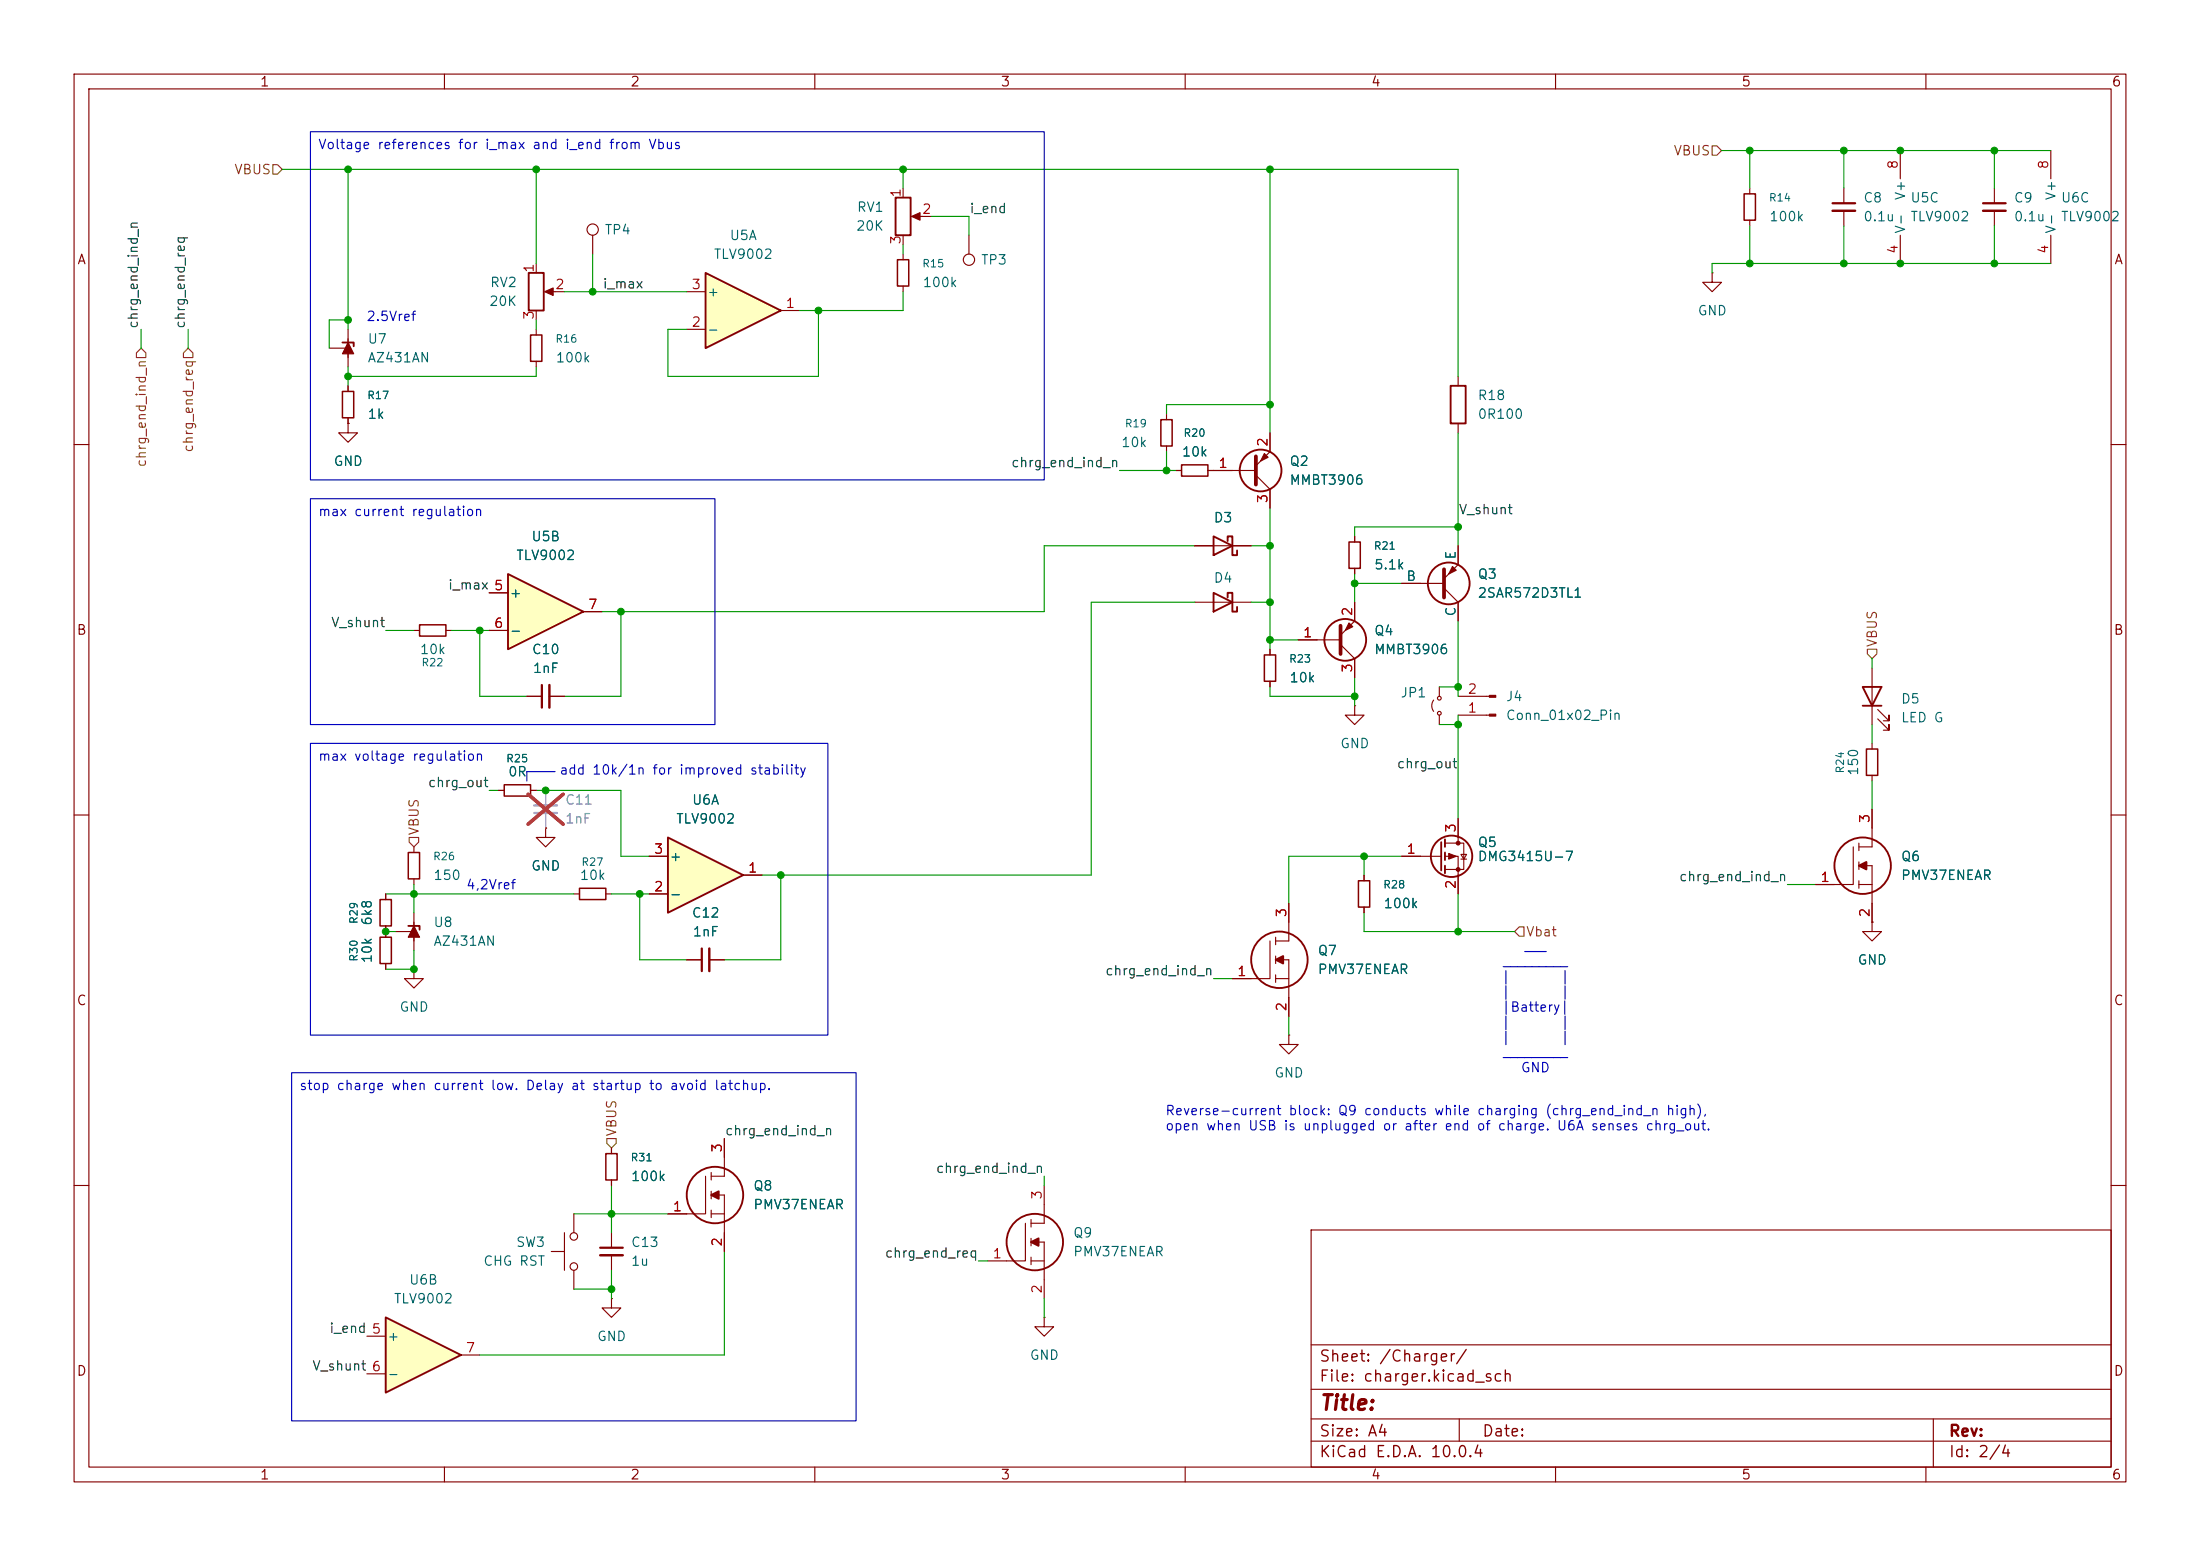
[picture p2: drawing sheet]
<svg xmlns="http://www.w3.org/2000/svg" width="297mm" height="210mm" viewBox="0 0 297 210" stroke-linecap="round" stroke-linejoin="round" font-family="sans-serif">
<g fill="none" stroke="#840000" stroke-width=".15">
<path d="M10 10h277v190h-277zM12 12h273v186h-273zM60 10v2M110 10v2M160 10v2M210 10v2M260 10v2M10 60h2M285 60h2M10 110h2M285 110h2M10 160h2"/>
<path d="M177 166h108v32h-108zM285 160h2M60 198v2M110 198v2M160 198v2M177 194.5h108M177 191.5h108M177 187.5h108M177 181.5h108M197 191.5v3M210 198v2M260 198v2"/>
<path d="M261 191.5v6.5"/>
</g>
<path d="M90.2 113l10.1 5.1-10.1 5.1z" fill="#ffffc2"/>
<g fill="none" stroke="#840000" stroke-width=".25">
<path d="M71.4 36.8h2v5.1h-2zM46.2 46.2h1.6v.5M195.8 52.1h2.1v5.1h-2.1zM163.8 72.4l2.6 1.3-2.6 1.2zM165.7 73v-.6h.7v2.5h.6v-.6M163.8 80l2.6 1.3-2.6 1.3zM165.7 80.6v-.6h.7v2.6h.6v-.7M251.5 92.7h2.5l-1.3 2.6zM251.5 95.3h2.5M90.2 113l10.1 5.1-10.1 5.1zM194.6 113.7v3.8M195.1 113.3v1"/>
<path d="M195.1 115.1v1M195.1 116.8v1.1"/>
<circle cx="170.2" cy="63.5" r="2.82"/>
<circle cx="195.6" cy="78.7" r="2.82"/>
<circle cx="181.6" cy="86.4" r="2.82"/>
<circle cx="196" cy="115.6" r="2.79"/>
<circle cx="251.5" cy="116.8" r="3.8"/>
<circle cx="172.7" cy="129.5" r="3.8"/>
<circle cx="139.7" cy="167.6" r="3.8"/>
</g>
<g fill="none" stroke="#840000" stroke-width=".15">
<path d="M72.4 35.6v1.2M73.9 39.4h2.3M80 31.8v2.5M121.9 34.3v.8M121.9 38.6v.8M130.8 31.8v2.5M231.1 36.8v1.3h1.3l-1.3 1.3-1.2-1.3h1.2M231.1 36.8h.1M236.2 25.4v.8M236.2 29.7v.8M248.9 25.4v2M248.9 28.4v2.1"/>
<path d="M256.5 20.3v3.8M256.5 31.8v3.8M269.2 25.4v2M269.2 28.4v2.1M276.9 20.3v3.8M276.9 31.8v3.8M44.4 47h2.6M47 57.2v1.2h1.3l-1.3 1.3-1.3-1.3h1.3M47 57.2h.1M47 45.7v2.6M47 44.5v5M47 52.1v.7"/>
<path d="M47 56.4v.8M72.4 41.9v1.3M72.4 44.5v.7M72.4 48.8v.7M157.5 55.9v.7M171.4 58.4v2.6l-1.9 1.9M196.8 50.8v1.3M196.8 57.2v1.2M157.5 60.2v.8M158.7 63.5h.8M161.3 73.7h7.6M163.1 63.5h6.4"/>
<path d="M169.5 64.1l1.9 1.9v2.6M182.9 72.4v.8M182.9 76.7v.8M189.2 78.7h5.7M194.9 79.4l1.9 1.9v2.5M196.8 73.7v2.5l-1.9 1.9M161.3 81.3h7.6M171.4 87.6v.8M171.4 91.9v.8M175.3 86.4h5.7M181 87l1.9 1.9v2.5M182.9 95.3v1.2h1.2l-1.2 1.3-1.3-1.3h1.3"/>
<path d="M182.9 95.3h.1M182.9 81.3v2.5l-1.9 1.9M193.5 94.5l-.2 .7 .1 .4 .1 .4M194.3 92.7v1.3M194.3 96.5v1.3M196.8 96.5h4.3M196.8 94h4.3M252.7 90.2v7.6M253.5 97l1.5 1.6v-.8v.8h-.7M253.5 95.8l1.5 1.5v-.8v.8h-.7M67.3 106.7h.8M71.6 106.7h.8"/>
<path d="M73.7 111.8v1.2h1.2l-1.2 1.3-1.3-1.3h1.3M73.7 111.8h.1M87.6 115.6h2.6M100.3 118.1h2.6M184.1 118.1v.8M189.2 115.6h5.4M195.1 113.8h2.5v3.5h-2.5M195.1 115.6h1.7v5.1M196.8 110.5v3.3M197.2 115.3h.8l-.4 .7zM197.2 116h.8M250.2 114.3v5.1h-5.1"/>
<path d="M251 116.8h1.7v7.7M251 113.8v1M251 116.3v1M251 118.9v1M251 119.4h1.7M252.7 100.3v.8M252.7 104.6v.8M252.7 109.2v5.1h-1.7M87.6 120.7h2.6M171.4 127v5.1h-5M172.2 126.5v1M172.2 129v1"/>
<path d="M172.2 131.6v1M172.2 132.1h1.8M172.2 129.5h1.8v7.7M174 139.7v1.3h1.3l-1.3 1.2-1.3-1.2h1.3M174 139.7h.1M174 121.9v5.1h-1.8M184.1 122.4v.8M252.7 124.5v1.2h1.3l-1.3 1.3-1.2-1.3h1.2M252.7 124.5h.1M138.4 165.1v5.1h-5.1M139.2 164.6v1M139.2 167.1v1"/>
<path d="M139.2 169.7v1M139.2 170.2h1.8M139.2 167.6h1.8v7.7M141 177.8v1.3h1.2l-1.2 1.2-1.3-1.2h1.3M141 177.8h.1M141 160v5.1h-1.8"/>
<circle cx="80" cy="31" r=".76"/>
<circle cx="130.8" cy="35.1" r=".76"/>
<circle cx="194.3" cy="94.2" r=".25"/>
<circle cx="194.3" cy="96.3" r=".25"/>
</g>
<path d="M247.4 27.4h3M267.7 27.4h3.1" fill="none" stroke="#840000" stroke-width=".3"/>
<path d="M247.4 28.4h3M267.7 28.4h3.1" fill="none" stroke="#840000" stroke-width=".33"/>
<g fill="#840000" stroke="#840000" stroke-width=".15">
<path d="M47 46.2l.8 1.6h-1.6z"/>
<path d="M170.7 61.2l.5 .5-1 .5z"/>
<path d="M73.5 39.4l1.2-.5v1z"/>
<path d="M201.1 96.4h.8v.2h-.8z"/>
<path d="M201.1 93.9h.8v.2h-.8z"/>
<path d="M182.1 84.1l.5 .5-1 .5z"/>
<path d="M196.1 76.5l.5 .5-1 .5z"/>
<path d="M195.6 115.2l1 .4-1 .4z"/>
<circle cx="196.8" cy="113.8" r=".25"/>
<circle cx="196.8" cy="117.3" r=".25"/>
</g>
<g fill="#840000" stroke="#840000" stroke-width=".25">
<path d="M139.2 167.6l1-.5v1z"/>
<path d="M251 116.8l1-.5v1z"/>
<path d="M172.2 129.5l1-.5v1z"/>
</g>
<path d="M121.2 35.1h1.5v3.5h-1.5zM235.5 26.2h1.5v3.5h-1.5zM46.2 52.8h1.6v3.6h-1.6zM71.6 45.2h1.6v3.6h-1.6zM156.7 56.6h1.5v3.6h-1.5zM159.5 62.7h3.6v1.6h-3.6zM182.1 73.2h1.5v3.5h-1.5zM170.7 88.4h1.5v3.5h-1.5zM68.1 105.9h3.5v1.5h-3.5zM183.4 118.9h1.5v3.5h-1.5zM252 101.1h1.5v3.5h-1.5z" fill="none" stroke="#840000" stroke-width=".2"/>
<path d="M169.5 61.6v3.8M194.9 76.8v3.8M181 84.5v3.8" fill="none" stroke="#840000" stroke-width=".51"/>
<path d="M68.6 77.5l10.1 5.1-10.1 5z" fill="#ffffc2"/>
<path d="M120.9 26.7h2v5.1h-2zM68.6 77.5l10.1 5.1-10.1 5zM55.1 125h1.5v.5" fill="none" stroke="#840000" stroke-width=".25"/>
<g fill="none" stroke="#840000" stroke-width=".15">
<path d="M121.9 25.4v1.3M121.9 31.8v1.2M123.4 29.2h2.3M55.9 85.1h.7M60.2 85.1h.8M66 80h2.6M66 85.1h2.6M71.1 94h2.1M74.2 94h2M78.7 82.6h2.6M55.9 114.3v.8M55.9 118.6v.8"/>
<path d="M53.3 125.7h2.6M55.9 124.5v2.5M55.9 123.2v5.1"/>
</g>
<path d="M73.2 92.5v3" fill="none" stroke="#840000" stroke-width=".3"/>
<path d="M74.2 92.5v3" fill="none" stroke="#840000" stroke-width=".33"/>
<path d="M72.1 109.7h3.1" fill="none" stroke="#a1a1a1" stroke-width=".3"/>
<path d="M72.1 108.7h3.1" fill="none" stroke="#a1a1a1" stroke-width=".33"/>
<path d="M73.7 106.7v2M73.7 109.7v2.1" fill="none" stroke="#a1a1a1" stroke-width=".15"/>
<path d="M71.3 107.2l4.7 4M76 107.2l-4.7 4" fill="none" stroke="#e12e31" stroke-width=".46"/>
<g fill="#840000" stroke="#840000" stroke-width=".15">
<path d="M123.1 29.2l1.1-.5v1z"/>
<path d="M55.9 125l.7 1.5h-1.5z"/>
</g>
<path d="M56.6 84.3h3.6v1.6h-3.6zM55.1 115.1h1.5v3.5h-1.5z" fill="none" stroke="#840000" stroke-width=".2"/>
<path d="M95.2 36.8l10.2 5.1-10.2 5.1z" fill="#ffffc2"/>
<path d="M95.2 36.8l10.2 5.1-10.2 5.1z" fill="none" stroke="#840000" stroke-width=".25"/>
<path d="M92.7 39.4h2.5M92.7 44.5h2.5M105.4 41.9h2.5M52.1 120.7v.7M52.1 125v1.5M52.1 130v.8" fill="none" stroke="#840000" stroke-width=".15"/>
<path d="M51.3 121.4h1.5v3.6h-1.5zM51.3 126.5h1.5v3.5h-1.5z" fill="none" stroke="#840000" stroke-width=".2"/>
<path d="M52.1 177.8l10.1 5.1-10.1 5.1z" fill="#ffffc2"/>
<g fill="none" stroke="#840000" stroke-width=".25">
<path d="M52.1 177.8l10.1 5.1-10.1 5.1z"/>
<circle cx="96.5" cy="161.3" r="3.8"/>
</g>
<g fill="none" stroke="#840000" stroke-width=".15">
<path d="M47 57.2h.1M47 52.1v.7M47 56.4v.8M171.4 58.4v2.6M158.7 63.5h.8M161.3 73.7h2.5M163.1 63.5h3.3M166.4 73.7h2.5M171.4 66v2.6M182.9 72.4v.8M182.9 76.7v.8M189.2 78.7h2.6"/>
<path d="M196.8 73.7v2.5M66 80h2.6M66 85.1h2.6M71.1 94h2.1M74.2 94h2M78.7 82.6h2.6M171.4 87.6v.8M171.4 91.9v.8M175.3 86.4h2.5M182.9 81.3v2.5M182.9 88.9v2.5M196.8 81.3v2.5"/>
<path d="M67.3 106.7h.8M71.6 106.7h.8M73.7 111.8h.1M87.6 115.6h2.6M100.3 118.1h2.6M184.1 118.1v.8M189.2 115.6h2.6M196.8 110.5v2.5M196.8 118.1v2.6M245.1 119.4h2.5M252.7 109.2v2.6M52.1 120.7v.7"/>
<path d="M52.1 125v1.5M52.1 130v.8M55.9 130.8v1.3h1.2l-1.2 1.3-1.3-1.3h1.3M55.9 130.8h.1M77.5 120.7h.7M81.8 120.7h.7M87.6 120.7h2.6M92.7 129.5h2M95.8 129.5h2M166.4 132.1h2.5M174 121.9v2.6M174 134.6v2.6"/>
<path d="M184.1 122.4v.8M252.7 124.5h.1M252.7 121.9v2.6M82.5 154.9v.8M82.5 159.3v.7M95.2 158.8v5h-5M96 158.2v1.1M97.8 153.7v5.1h-1.8M74.4 168.9h1.8M76.2 166.4v5.1M77.5 163.8v2.6M77.5 171.5v2.5"/>
<path d="M82.5 175.3v1.2h1.3l-1.3 1.3-1.2-1.3h1.2M82.5 175.3h.1M82.5 166.4v2M82.5 169.4v2.1M96 160.8v1M96 163.3v1M96 163.8h1.8M96 161.3h1.8v7.6M49.5 180.3h2.6M49.5 185.4h2.6M62.2 182.9h2.6"/>
<circle cx="77.5" cy="170.9" r=".51"/>
<circle cx="77.5" cy="166.9" r=".51"/>
</g>
<path d="M78.2 119.9h3.6v1.5h-3.6zM81.8 155.7h1.5v3.6h-1.5z" fill="none" stroke="#840000" stroke-width=".2"/>
<path d="M96 161.3l1-.5v1z" fill="#840000" stroke="#840000" stroke-width=".25"/>
<path d="M94.7 128v3.1M81 168.4h3.1" fill="none" stroke="#840000" stroke-width=".3"/>
<path d="M95.8 128v3.1M81 169.4h3.1" fill="none" stroke="#840000" stroke-width=".33"/>
<path d="M231.1 19.7h.7l.6 .6-.6 .7h-.7zM36.8 22.2h.7l.6 .7-.6 .6h-.7zM19 47l.7 .6v.7h-1.3v-.7zM24.8 47.6l.6-.6 .6 .6v.7h-1.2zM252.1 87.6h1.3v.7l-.7 .6-.6-.6zM55.2 113h1.3v.7l-.6 .6-.7-.6zM205.1 125.1h.6v1.3h-.6l-.6-.7zM81.9 153.7h1.3v.6l-.7 .6-.6-.6z" fill="none" stroke="#725600" stroke-width=".15"/>
<path d="M41.9 17.8h99.1v47h-99.1zM41.9 67.3h54.6v30.5h-54.6zM41.9 100.3h69.9v39.4h-69.9zM74.9 104.1h-3.8v1.3M39.4 144.8h76.2v47h-76.2z" fill="none" stroke="#0000c2" stroke-width=".15"/>
<g fill="none" stroke="#009600" stroke-width=".15">
<path d="M38.1 22.9h158.7v27.9M47 22.9v21.6M72.4 22.9v12.7M76.2 39.4h16.5M80 34.3v5.1M121.9 22.9v2.5M121.9 33v1.3M121.9 39.4v2.5h-14M125.7 29.2h5.1v2.6M171.4 22.9v35.5M232.4 20.3h44.5M236.2 20.3v5.1"/>
<path d="M236.2 30.5v5.1M248.9 20.3v5.1M248.9 30.5v5.1M269.2 20.3v5.1M269.2 30.5v5.1M276.9 35.6h-45.8v1.2M19 44.5v2.5M25.4 44.5v2.5M47 43.2h-2.6v3.8M47 49.5v2.6M72.4 49.5v1.3h-25.4M72.4 43.2v1.3"/>
<path d="M110.5 41.9v8.9h-20.3v-6.3h2.5M171.4 54.6h-13.9v1.3M196.8 58.4v15.3M151.1 63.5h7.6M157.5 61v2.5M161.3 73.7h-20.3v8.9h-59.7M168.9 73.7h2.5M171.4 68.6v19M182.9 77.5v3.8M182.9 78.7h6.3M196.8 71.1h-13.9v1.3M52.1 85.1h3.8"/>
<path d="M61 85.1h5M64.8 85.1v8.9h6.3M83.8 82.6v11.4h-7.6M161.3 81.3h-14v36.8h-44.4M168.9 81.3h2.5M171.4 92.7v1.3h11.5M171.4 86.4h3.9M182.9 91.4v3.9M194.3 92.7h2.5M194.3 97.8h2.5M196.8 83.8v10.2M196.8 96.5v14"/>
<path d="M252.7 88.9v1.3M252.7 97.8v2.5M55.9 119.4v3.8M66 106.7h1.3M72.4 106.7h11.4v8.9h3.8M105.4 118.1v11.4h-7.6M184.1 115.6v2.5M189.2 115.6h-15.2v6.3M241.3 119.4h3.8M252.7 105.4v3.8M52.1 120.7h25.4M52.1 125.7h1.2"/>
<path d="M55.9 128.3v2.5h-3.8M82.5 120.7h5.1M86.4 120.7v8.8h6.3M163.8 132.1h2.6M174 137.2v2.5M184.1 123.2v2.5h20.4M196.8 120.7v5M141 158.8v1.2M77.5 163.8h12.7M77.5 174h5M82.5 160v6.4M82.5 171.5v3.8"/>
<path d="M97.8 168.9v14h-33M132.1 170.2h1.2M141 175.3v2.5"/>
</g>
<path d="M73.7 106.7v2M73.7 109.7v2.1" fill="none" stroke="#a1a1a1" stroke-width=".15"/>
<path d="M71.3 107.2l4.7 4M76 107.2l-4.7 4" fill="none" stroke="#e12e31" stroke-width=".46"/>
<g fill="#009600" stroke="#009600" stroke-width=".14">
<circle cx="171.4" cy="73.7" r=".46"/>
<circle cx="171.4" cy="81.3" r=".46"/>
<circle cx="83.8" cy="82.6" r=".46"/>
<circle cx="171.4" cy="22.9" r=".46"/>
<circle cx="157.5" cy="63.5" r=".46"/>
<circle cx="196.8" cy="125.7" r=".46"/>
<circle cx="184.1" cy="115.6" r=".46"/>
<circle cx="256.5" cy="20.3" r=".46"/>
<circle cx="248.9" cy="20.3" r=".46"/>
<circle cx="256.5" cy="35.6" r=".46"/>
<circle cx="196.8" cy="71.1" r=".46"/>
<circle cx="236.2" cy="20.3" r=".46"/>
<circle cx="248.9" cy="35.6" r=".46"/>
<circle cx="269.2" cy="20.3" r=".46"/>
<circle cx="269.2" cy="35.6" r=".46"/>
<circle cx="236.2" cy="35.6" r=".46"/>
<circle cx="196.8" cy="92.7" r=".46"/>
<circle cx="182.9" cy="78.7" r=".46"/>
<circle cx="171.4" cy="54.6" r=".46"/>
<circle cx="182.9" cy="94" r=".46"/>
<circle cx="171.4" cy="86.4" r=".46"/>
<circle cx="196.8" cy="97.8" r=".46"/>
<circle cx="64.8" cy="85.1" r=".46"/>
<circle cx="47" cy="22.9" r=".46"/>
<circle cx="72.4" cy="22.9" r=".46"/>
<circle cx="47" cy="50.8" r=".46"/>
<circle cx="47" cy="43.2" r=".46"/>
<circle cx="55.9" cy="120.7" r=".46"/>
<circle cx="52.1" cy="125.7" r=".46"/>
<circle cx="55.9" cy="130.8" r=".46"/>
<circle cx="73.7" cy="106.7" r=".46"/>
<circle cx="86.4" cy="120.7" r=".46"/>
<circle cx="82.5" cy="174" r=".46"/>
<circle cx="82.5" cy="163.8" r=".46"/>
<circle cx="105.4" cy="118.1" r=".46"/>
<circle cx="121.9" cy="22.9" r=".46"/>
<circle cx="80" cy="39.4" r=".46"/>
<circle cx="110.5" cy="41.9" r=".46"/>
</g>
<text font-size="2" fill="#840000" x="178" y="190.8">Title:</text>
<g font-size="1.5" fill="#840000">
<text x="178" y="184.2">Sheet: /Charger/</text>
<text x="178" y="186.9">File: charger.kicad_sch</text>
<text x="178" y="197.1">KiCad E.D.A. 10.0.4</text>
<text x="178" y="194.3">Size: A4</text>
<text x="200" y="194.3">Date:</text>
<text x="263" y="194.3">Rev:</text>
<text x="263" y="197.1">Id: 2/4</text>
</g>
<g font-size="1.3" fill="#840000">
<text x="35" y="12">1</text>
<text x="85" y="12">2</text>
<text x="135" y="12">3</text>
<text x="185" y="12">4</text>
<text x="235" y="12">5</text>
<text x="285" y="12">6</text>
<text x="10.3" y="36">A</text>
<text x="285.3" y="36">A</text>
<text x="10.3" y="86">B</text>
<text x="285.3" y="86">B</text>
<text x="10.3" y="136">C</text>
<text x="285.3" y="136">C</text>
<text x="10.3" y="186">D</text>
<text x="285.3" y="186">D</text>
<text x="35" y="200">1</text>
<text x="85" y="200">2</text>
<text x="135" y="200">3</text>
<text x="185" y="200">4</text>
<text x="235" y="200">5</text>
<text x="285" y="200">6</text>
</g>
<g font-size="1.3" fill="#725600">
<text x="31.5" y="23.8">VBUS</text>
<text x="225.8" y="21.3">VBUS</text>
<text x="20" y="63.2" transform="rotate(-90 20 63.2)">chrg_end_ind_n</text>
<text x="26.4" y="61.2" transform="rotate(-90 26.4 61.2)">chrg_end_req</text>
<text x="253.7" y="87.4" transform="rotate(-90 253.7 87.4)">VBUS</text>
<text x="56.9" y="112.8" transform="rotate(-90 56.9 112.8)">VBUS</text>
<text x="205.9" y="126.7">Vbat</text>
<text x="83.5" y="153.5" transform="rotate(-90 83.5 153.5)">VBUS</text>
</g>
<g font-size="1.3" fill="#0000c2">
<text x="42.9" y="20.4">Voltage references for i_max and i_end from Vbus</text>
<text x="49.4" y="43.6">2.5Vref</text>
<text x="42.9" y="70">max current regulation</text>
<text x="42.9" y="103">max voltage regulation</text>
<text x="75.4" y="104.9">add 10k/1n for improved stability</text>
<text x="62.8" y="120.4">4,2Vref</text>
<text x="202.8" y="130.7">_________</text>
<text x="205.7" y="128.7">___</text>
<text x="202.6" y="132.8">|</text>
<text x="202.6" y="134.8">|</text>
<text x="202.6" y="136.9">|Battery|</text>
<text x="210.5" y="132.8">|</text>
<text x="210.5" y="134.8">|</text>
<text x="202.6" y="138.9">|</text>
<text x="202.6" y="141">|</text>
<text x="202.8" y="143">_________</text>
<text x="210.5" y="138.9">|</text>
<text x="210.5" y="141">|</text>
<text x="40.3" y="147.4">stop charge when current low. Delay at startup to avoid latchup.</text>
<text x="205.2" y="145">GND</text>
<text x="157.2" y="150.8">Reverse-current block: Q9 conducts while charging (chrg_end_ind_n high),</text>
<text x="157.2" y="152.9">open when USB is unplugged or after end of charge. U6A senses chrg_out.</text>
</g>
<g font-size="1.3" fill="#a90000">
<text x="256.5" y="22.9" transform="rotate(-90 256.5 22.9)">8</text>
<text x="276.8" y="22.9" transform="rotate(-90 276.8 22.9)">8</text>
<text x="121.9" y="26.7" transform="rotate(-90 121.9 26.7)">1</text>
<text x="124.4" y="29.2">2</text>
<text x="121.9" y="33.1" transform="rotate(-90 121.9 33.1)">3</text>
<text x="256.5" y="34.4" transform="rotate(-90 256.5 34.4)">4</text>
<text x="276.8" y="34.4" transform="rotate(-90 276.8 34.4)">4</text>
<text x="72.4" y="36.9" transform="rotate(-90 72.4 36.9)">1</text>
<text x="74.9" y="39.3">2</text>
<text x="93.3" y="39.3">3</text>
<text x="106" y="41.9">1</text>
<text x="72.4" y="43.3" transform="rotate(-90 72.4 43.3)">3</text>
<text x="93.3" y="44.4">2</text>
<text x="164.4" y="63.5">1</text>
<text x="171.4" y="60.4" transform="rotate(-90 171.4 60.4)">2</text>
<text x="171.4" y="68" transform="rotate(-90 171.4 68)">3</text>
<text x="66.6" y="80">5</text>
<text x="79.3" y="82.5">7</text>
<text x="182.9" y="83.3" transform="rotate(-90 182.9 83.3)">2</text>
<text x="66.6" y="85.1">6</text>
<text x="175.8" y="86.3">1</text>
<text x="182.9" y="90.9" transform="rotate(-90 182.9 90.9)">3</text>
<text x="198" y="94">2</text>
<text x="198" y="96.5">1</text>
<text x="196.8" y="112.5" transform="rotate(-90 196.8 112.5)">3</text>
<text x="252.7" y="111.2" transform="rotate(-90 252.7 111.2)">3</text>
<text x="88.2" y="115.5">3</text>
<text x="100.9" y="118.1">1</text>
<text x="189.8" y="115.5">1</text>
<text x="245.7" y="119.4">1</text>
<text x="88.2" y="120.6">2</text>
<text x="174" y="123.9" transform="rotate(-90 174 123.9)">3</text>
<text x="196.8" y="120.1" transform="rotate(-90 196.8 120.1)">2</text>
<text x="252.7" y="123.9" transform="rotate(-90 252.7 123.9)">2</text>
<text x="166.9" y="132.1">1</text>
<text x="174" y="136.6" transform="rotate(-90 174 136.6)">2</text>
<text x="97.8" y="155.6" transform="rotate(-90 97.8 155.6)">3</text>
<text x="140.9" y="162" transform="rotate(-90 140.9 162)">3</text>
<text x="90.7" y="163.8">1</text>
<text x="97.8" y="168.3" transform="rotate(-90 97.8 168.3)">2</text>
<text x="133.9" y="170.2">1</text>
<text x="140.9" y="174.7" transform="rotate(-90 140.9 174.7)">2</text>
<text x="62.8" y="182.9">7</text>
</g>
<g font-size="1.3" fill="#006464">
<text x="115.6" y="28.9">RV1</text>
<text x="251.5" y="27.6">C8</text>
<text x="257.5" y="27.1" transform="rotate(-90 257.5 27.1)">V+</text>
<text x="257.8" y="27.6">U5C</text>
<text x="271.8" y="27.6">C9</text>
<text x="277.8" y="27.1" transform="rotate(-90 277.8 27.1)">V+</text>
<text x="278.1" y="27.6">U6C</text>
<text x="81.5" y="32">TP4</text>
<text x="96.3" y="35.3">TLV9002</text>
<text x="98.4" y="32.7">U5A</text>
<text x="115.5" y="31.5">20K</text>
<text x="238.8" y="30.2">100k</text>
<text x="251.5" y="30.2">0.1u</text>
<text x="257.5" y="31.6" transform="rotate(-90 257.5 31.6)">V-</text>
<text x="257.8" y="30.2">TLV9002</text>
<text x="271.8" y="30.2">0.1u</text>
<text x="277.8" y="31.6" transform="rotate(-90 277.8 31.6)">V-</text>
<text x="278.1" y="30.2">TLV9002</text>
<text x="65.9" y="41.6">20K</text>
<text x="66.1" y="39.1">RV2</text>
<text x="95.4" y="40.3">+</text>
<text x="124.5" y="39.1">100k</text>
<text x="132.3" y="36">TP3</text>
<text x="49.5" y="46.7">U7</text>
<text x="95.4" y="45.4">-</text>
<text x="229.1" y="42.9">GND</text>
<text x="49.5" y="49.2">AZ431AN</text>
<text x="74.9" y="49.2">100k</text>
<text x="49.5" y="56.9">1k</text>
<text x="199.4" y="54.3">R18</text>
<text x="199.4" y="56.9">0R100</text>
<text x="45" y="63.2">GND</text>
<text x="151.3" y="60.7">10k</text>
<text x="159.5" y="61.9">10k</text>
<text x="174" y="63.2">Q2</text>
<text x="174" y="65.7">MMBT3906</text>
<text x="163.8" y="70.8">D3</text>
<text x="69.6" y="75.9">TLV9002</text>
<text x="71.7" y="73.4">U5B</text>
<text x="185.4" y="77.2">5.1k</text>
<text x="196.8" y="75.6" transform="rotate(-90 196.8 75.6)">E</text>
<text x="68.7" y="81">+</text>
<text x="163.8" y="78.9">D4</text>
<text x="189.8" y="78.7">B</text>
<text x="196.8" y="83.3" transform="rotate(-90 196.8 83.3)">C</text>
<text x="199.4" y="78.4">Q3</text>
<text x="199.4" y="81">2SAR572D3TL1</text>
<text x="56.6" y="88.6">10k</text>
<text x="68.7" y="86.1">-</text>
<text x="71.7" y="88.6">C10</text>
<text x="185.4" y="86.1">Q4</text>
<text x="185.4" y="88.6">MMBT3906</text>
<text x="71.8" y="91.1">1nF</text>
<text x="174" y="92.4">10k</text>
<text x="189" y="94.4">JP1</text>
<text x="203.2" y="95">J4</text>
<text x="256.5" y="95.3">D5</text>
<text x="180.8" y="101.3">GND</text>
<text x="203.2" y="97.5">Conn_01x02_Pin</text>
<text x="256.5" y="97.8">LED G</text>
<text x="68.5" y="105.1">0R</text>
<text x="251.2" y="104.8" transform="rotate(-90 251.2 104.8)">150</text>
<text x="91.2" y="111.5">TLV9002</text>
<text x="93.3" y="108.9">U6A</text>
<text x="58.4" y="119.1">150</text>
<text x="71.6" y="117.8">GND</text>
<text x="78.2" y="119.1">10k</text>
<text x="90.3" y="116.5">+</text>
<text x="199.4" y="114.6">Q5</text>
<text x="199.4" y="116.5">DMG3415U-7</text>
<text x="256.5" y="119.1">PMV37ENEAR</text>
<text x="256.5" y="116.5">Q6</text>
<text x="50.5" y="125" transform="rotate(-90 50.5 125)">6k8</text>
<text x="58.4" y="125.4">U8</text>
<text x="90.3" y="121.6">-</text>
<text x="93.3" y="124.2">C12</text>
<text x="186.7" y="122.9">100k</text>
<text x="50.5" y="130.1" transform="rotate(-90 50.5 130.1)">10k</text>
<text x="58.4" y="128">AZ431AN</text>
<text x="93.4" y="126.7">1nF</text>
<text x="177.8" y="131.8">PMV37ENEAR</text>
<text x="177.8" y="129.2">Q7</text>
<text x="250.7" y="130.5">GND</text>
<text x="53.8" y="136.9">GND</text>
<text x="172" y="145.8">GND</text>
<text x="85.1" y="159.7">100k</text>
<text x="101.6" y="161">Q8</text>
<text x="101.6" y="163.5">PMV37ENEAR</text>
<text x="144.8" y="167.3">Q9</text>
<text x="55.1" y="173.7">U6B</text>
<text x="65.2" y="171.2">CHG RST</text>
<text x="69.6" y="168.6">SW3</text>
<text x="85.1" y="171.2">1u</text>
<text x="85.1" y="168.6">C13</text>
<text x="144.8" y="169.9">PMV37ENEAR</text>
<text x="53.1" y="176.2">TLV9002</text>
<text x="52.2" y="181.3">+</text>
<text x="80.5" y="181.3">GND</text>
<text x="138.9" y="183.9">GND</text>
<text x="52.2" y="186.4">-</text>
</g>
<g font-size="1.3" fill="#0f0f0f">
<text x="130.8" y="29.1">i_end</text>
<text x="81.3" y="39.2">i_max</text>
<text x="18.9" y="44.5" transform="rotate(-90 18.9 44.5)">chrg_end_ind_n</text>
<text x="25.3" y="44.5" transform="rotate(-90 25.3 44.5)">chrg_end_req</text>
<text x="136.4" y="63.4">chrg_end_ind_n</text>
<text x="196.8" y="69.7">V_shunt</text>
<text x="60.4" y="79.9">i_max 5</text>
<text x="44.6" y="85">V_shunt</text>
<text x="57.7" y="106.6">chrg_out</text>
<text x="188.5" y="104">chrg_out</text>
<text x="226.6" y="119.3">chrg_end_ind_n</text>
<text x="149.1" y="132">chrg_end_ind_n</text>
<text x="97.8" y="153.5">chrg_end_ind_n</text>
<text x="126.3" y="158.6">chrg_end_ind_n</text>
<text x="119.4" y="170.1">chrg_end_req</text>
<text x="42.1" y="185.3">V_shunt 6</text>
<text x="44.4" y="180.2">i_end 5</text>
</g>
<g font-size="1.3" fill="#989898">
<text x="76.2" y="111.5">1nF</text>
<text x="76.2" y="108.9">C11</text>
</g>
<g font-size="1" fill="#006464">
<text x="238.7" y="27.4">R14</text>
<text x="124.4" y="36.3">R15</text>
<text x="74.9" y="46.5">R16</text>
<text x="49.5" y="54.1">R17</text>
<text x="151.8" y="57.9">R19</text>
<text x="159.7" y="59.2">R20</text>
<text x="185.4" y="74.4">R21</text>
<text x="173.9" y="89.7">R23</text>
<text x="56.8" y="90.2">R22</text>
<text x="68.2" y="103.1">R25</text>
<text x="249.2" y="104.5" transform="rotate(-90 249.2 104.5)">R24</text>
<text x="58.4" y="116.3">R26</text>
<text x="78.4" y="117.1">R27</text>
<text x="48.5" y="124.8" transform="rotate(-90 48.5 124.8)">R29</text>
<text x="186.7" y="120.2">R28</text>
<text x="48.5" y="129.9" transform="rotate(-90 48.5 129.9)">R30</text>
<text x="85.1" y="157">R31</text>
</g>
</svg>
